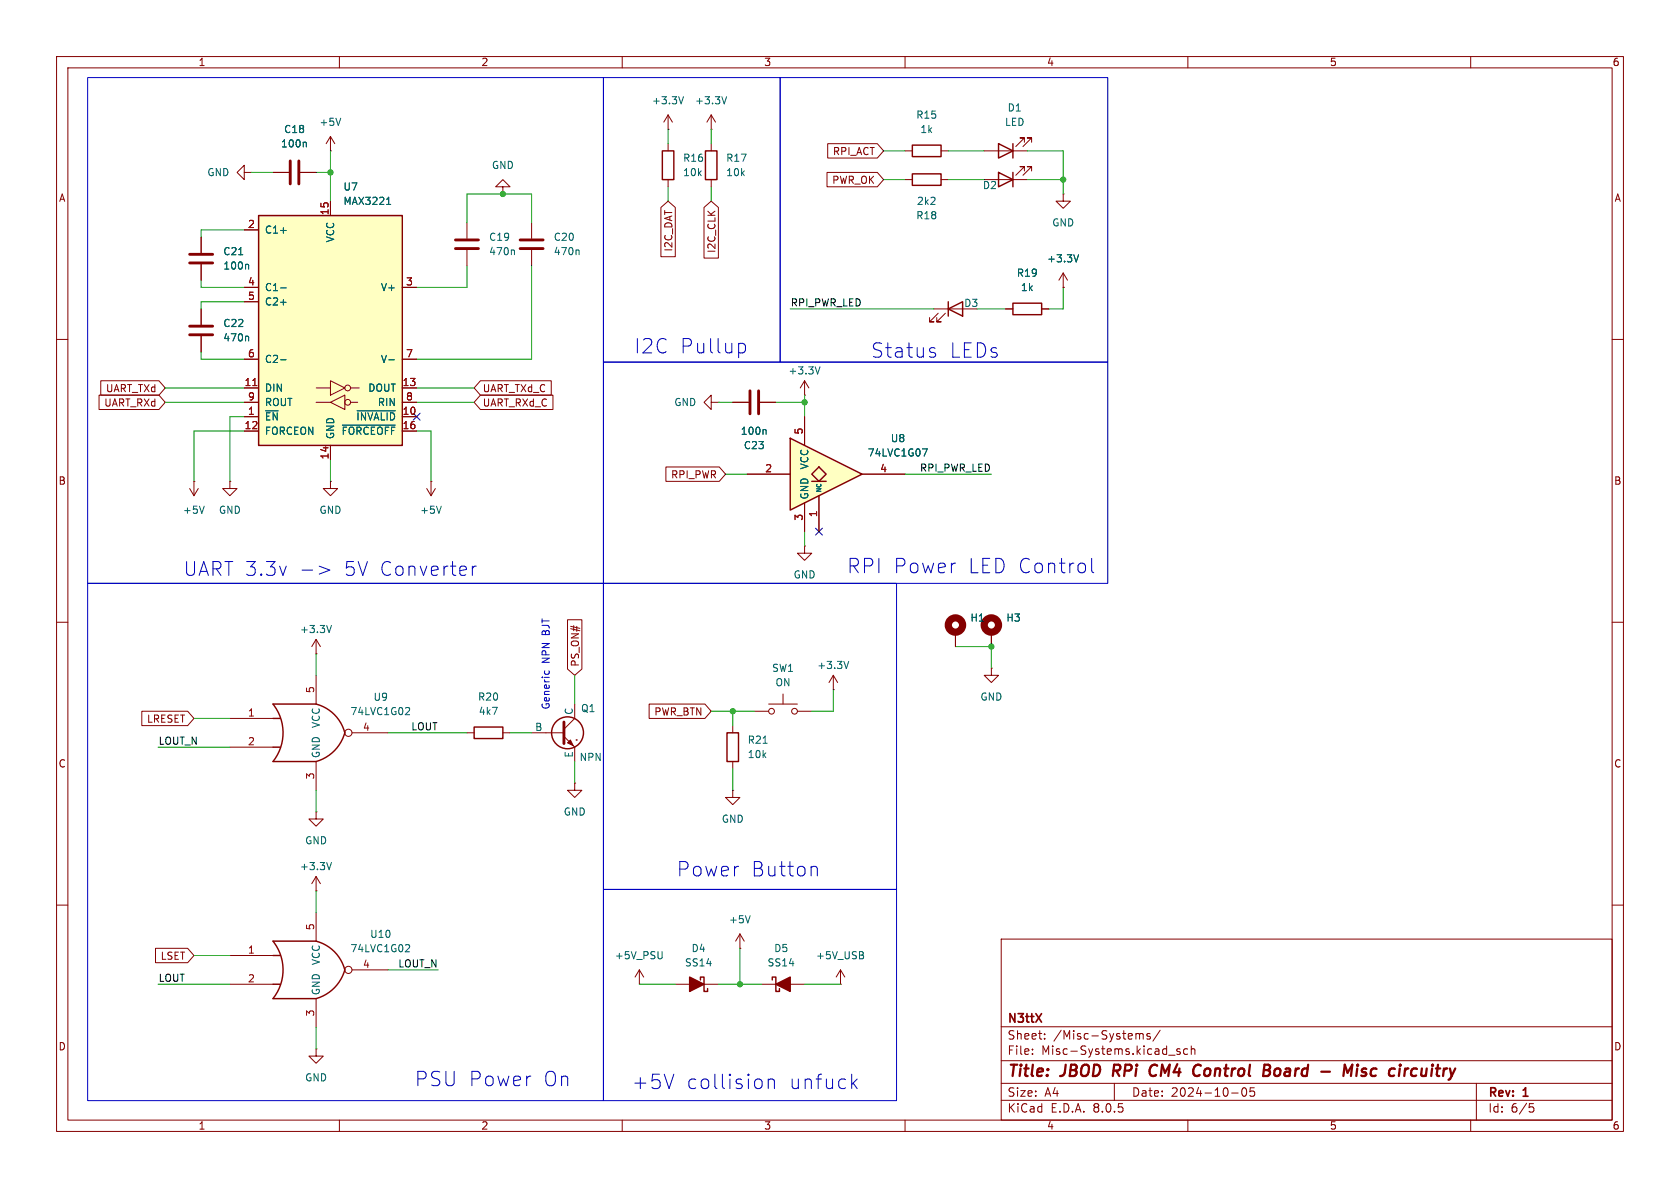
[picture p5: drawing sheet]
<svg xmlns="http://www.w3.org/2000/svg" width="297mm" height="210mm" viewBox="0 0 297 210" stroke-linecap="round" stroke-linejoin="round" font-family="sans-serif">
<g fill="none" stroke="#840000" stroke-width=".18">
<path d="M10 10h277v190h-277zM12 12h273v186h-273zM60 10v2M110 10v2M160 10v2M210 10v2M260 10v2M10 60h2M285 60h2M10 110h2M285 110h2M10 160h2"/>
<path d="M285 160h2M177 166h108v32h-108zM60 198v2M110 198v2M160 198v2M177 194.5h108M177 191.5h108M177 187.5h108M177 181.5h108M182.5 186.3v.1M182.5 185.5v.1M184.7 183.6v.1"/>
<path d="M184.7 182.8v.1M197 191.5v3M201 182.7l.4 .1 .1 .1M201.5 182.9l.2-.2 .3 .1 .1 .9M201.5 182.9v.8M203.3 182.8l-.3-.1-.3 .2 .1 .2 .5 .2v.3h-.6M205.1 182.1l-1.3 2M206.6 186.5h1.1M208.6 185.5l-.4-.1-.2 .2 .1 .2 .5 .2v.3h-.6M210 185.5l-.5-.1-.3 .3v.4l.2 .2h.6M210 198v2M210.6 185.5l.2-.1 .4 .1v.9"/>
<path d="M210.6 184.9v1.5M217.7 193.2h1.2M219.7 192.4l.2-.1a.81 .81 0 0 1 .6 .6 .81 .81 0 0 1-.3 .8l-.2 .1a.81 .81 0 0 1-.3-1.4zM221.7 192.3h-.7v.7l.2-.1h.5l.1 .3-.1 .5-.2 .1-.5-.1M260 198v2M261 191.5v6.5M270.4 195.1h.7M270.5 195.7h.4l.3 .3-.2 .5-.5 .1"/>
</g>
<g fill="none" stroke="#840000" stroke-width=".4">
<path d="M197 188.2l-.3 2M203.3 189.9a.68 .68 0 0 0 1 .2M204.2 188.2a.78 .78 0 0 0-.8 .5M211.7 188.2l.6 .2M212.1 190l-.4 .2M224.5 189.4v.4M224.5 188.4v.4l-.1 .2M226 188.9a.62 .62 0 0 0-.7 .4v.7l.3 .2h.3M237.5 190.2l.2-2 .5 1.4 .9-1.4-.3 2M239.9 188.9l-.1 1.3M240 188.2v.2M240 188.2l-.1 .1 .1 .1"/>
<path d="M240 188.2l.1 .1-.1 .1M241.6 189a.49 .49 0 0 0-.8 .3v.1l.5 .1 .2 .3-.1 .3-.2 .1-.6-.1M249.6 190.1l.2 .1 .6-.1M250.5 189a.66 .66 0 0 0-.9 .1"/>
</g>
<g fill="#ffffc2">
<path d="M48.3 174h1.2z"/>
<path d="M48.3 168.9h1.2z"/>
</g>
<path d="M48.3 176.5h7.6M48.3 166.4h7.6" fill="none" stroke="#ffffc2" stroke-width=".18"/>
<path d="M48.3 166.4h7.6a7.1 7.1 0 0 1 5.1 5.1 7.4 7.4 0 0 1-5.1 5h-7.6a8.1 8.1 0 0 0 0-10.1zM48.3 174h1.2M48.3 168.9h1.2" fill="none" stroke="#840000" stroke-width=".25"/>
<g fill="none" stroke="#840000" stroke-width=".18">
<path d="M40.6 168.9h7.7M40.6 174h7.7M55.9 161.3v5.1M55.9 176.5v5.1M62.2 171.5h6.4"/>
<circle cx="61.6" cy="171.4" r=".63"/>
</g>
<path d="M71.9 167h.4l.1 .3-.8 1h.8" fill="none" stroke="#006464" stroke-width=".18"/>
<g fill="#ffffc2">
<path d="M48.3 132.1h1.2z"/>
<path d="M48.3 127h1.2z"/>
</g>
<path d="M143.5 85.1h2.5M48.3 134.6h7.6M48.3 124.5h7.6" fill="none" stroke="#ffffc2" stroke-width=".18"/>
<path d="M48.3 124.5h7.6a7.1 7.1 0 0 1 5.1 5 7.4 7.4 0 0 1-5.1 5.1h-7.6a8.1 8.1 0 0 0 0-10.1zM48.3 132.1h1.2M48.3 127h1.2M83.8 128.5h5.1v2.1h-5.1z" fill="none" stroke="#840000" stroke-width=".25"/>
<g fill="none" stroke="#840000" stroke-width=".18">
<path d="M125.7 71.1v-1.2l-1.2 1.2 1.2 1.3v-1.3h1.3M127 71.1h.1M33.5 86.4l.8 1.2M34.3 85.1h.1M34.3 85.1v2.5M35.1 86.4l-.8 1.2M40.6 85.1v1.3h1.3l-1.3 1.2-1.2-1.2h1.2M40.6 85.1h.1M58.4 85.1v1.3h1.3l-1.3 1.2-1.3-1.2h1.3M58.4 85.1h.1M75.4 86.4l.8 1.2M76.2 85.1h.1"/>
<path d="M76.2 85.1v2.5M77 86.4l-.8 1.2M142.2 96.5v1.3h1.3l-1.3 1.3-1.2-1.3h1.2M142.2 96.5h.1M55.9 119.4v5.1M40.6 127h7.7M40.6 132.1h7.7M55.9 134.6v5.1M62.2 129.5h6.4M82.5 129.5h1.3M88.9 129.5h1.3M55.9 143.5v1.3h1.2l-1.2 1.3-1.3-1.3h1.3"/>
<path d="M55.9 143.5h.1M55.9 157.5h.1M55.9 154.9v2.6M55.9 154.9l-.8 1.3M55.9 154.9l.7 1.3M55.9 185.4v1.3h1.2l-1.2 1.3-1.3-1.3h1.3M55.9 185.4h.1"/>
<circle cx="61.6" cy="129.5" r=".63"/>
</g>
<path d="M36.1 89.5l-.4 1.2M78 89.5l-.4 1.2M71.9 125.1h.4l.1 .3-.8 .9h.8M58.6 152.5l-.4 1.2" fill="none" stroke="#006464" stroke-width=".18"/>
<g fill="#ffffc2">
<path d="M139.7 77.5l12.7 6.3-12.7 6.4z"/>
<path d="M143.5 83.8l1.3-1.2 1.2 1.2-1.2 1.3z"/>
</g>
<g fill="none" stroke="#840000" stroke-width=".25">
<path d="M117.1 26.7h2v5.1h-2zM124.7 26.7h2v5.1h-2zM161.3 30.7h5.1v2.1h-5.1zM161.3 25.7h5.1v2h-5.1zM176.5 25.4l2.6 1.3-2.6 1.2zM176.5 30.5l2.6 1.3-2.6 1.2zM179.1 25.4v2.5M179.1 30.5v2.5M167.6 54.6l2.6-1.3v2.6zM167.6 53.3v2.6M179.1 53.6h5v2h-5zM139.7 77.5l12.7 6.3-12.7 6.4z"/>
<path d="M143.5 83.8l1.3-1.2 1.2 1.2-1.2 1.3zM143.5 85.1h2.5M128.5 129.5h2.1v5.1h-2.1z"/>
<circle cx="100.3" cy="129.5" r="2.82"/>
</g>
<g fill="none" stroke="#840000" stroke-width=".18">
<path d="M82.5 39.4v2.8M118.1 22.9h.1M118.1 20.3l-.8 1.3M118.1 20.3v2.6M118.1 25.4v1.3M118.1 31.8v1.2M118.1 20.3l.8 1.3M125.7 22.9h.1M125.7 20.3v2.6M125.7 25.4v1.3M125.7 31.8v1.2M125.7 20.3l-.7 1.3"/>
<path d="M125.7 20.3l.8 1.3M160 31.8h1.3M160 26.7h1.3M166.4 31.8h1.2M166.4 26.7h1.2M174 31.8h7.6M174 26.7h7.6M181.1 25.1v-.7h-.8h.8l-1.5 1.5M181.1 30.2v-.7h-.8h.8l-1.5 1.5M182.4 25.1v-.7h-.8h.8l-1.6 1.5M182.4 30.2v-.7h-.8h.8l-1.6 1.5M188 34.3v1.3h1.2l-1.2 1.2-1.3-1.2h1.3"/>
<path d="M188 34.3h.1M35.6 41.9v2.8M35.6 46.7v2.8M35.6 54.6v2.8M35.6 59.4v2.8M82.5 44.2v2.8M165.1 54.6h5.1M165.9 55.4l-1.6 1.5h.8h-.8v-.8M167.1 55.4l-1.5 1.5h.8h-.8v-.8M177.8 54.6h1.3M184.1 54.6h1.3M188 50.8h.1"/>
<path d="M188 48.3l-.8 1.2M188 48.3v2.5M188 48.3l.7 1.2M129.5 71.1h2.8M134.4 71.1h2.8M142.2 69.9h.1M142.2 67.3v2.6M142.2 73.7v5M142.2 67.3l-.7 1.3M142.2 67.3l.8 1.3M132.1 83.8h7.6M142.2 88.9v5.1"/>
<path d="M144.8 87.6v6.4M152.4 83.8h7.6M55.9 115.6h.1M55.9 113l-.8 1.3M55.9 113v2.6M55.9 113l.7 1.3M168.9 111.8v2.5M175.3 118.1v1.3h1.2l-1.2 1.3-1.3-1.3h1.3M175.3 118.1h.1M175.3 111.8v2.5M94 129.5h5.7M99.7 130.2l1.9 1.9v2.5"/>
<path d="M101.6 138.4v1.3h1.3l-1.3 1.3-1.3-1.3h1.3M101.6 138.4h.1M101.6 124.5v2.5l-1.9 1.9M101.9 130.8h.1M129.5 128.3v1.2M129.5 134.6v1.3"/>
</g>
<path d="M120.8 17.1l-.4 1.3M128.5 17.1l-.5 1.3M42.2 45h.7M43.8 59.4l.2 .2v.7M43.8 46.7l.2 .2v.7M90.8 44.2l.1 .2v.6M190.7 45l-.4 1.3M135.3 75.9l.1 .2v.7M145 64.8l-.5 1.3M163.1 79.4h.8l-.5 1.2M58.6 110.6l-.4 1.2M134.9 131.4h.7" fill="none" stroke="#006464" stroke-width=".18"/>
<g fill="none" stroke="#840000" stroke-width="1.3">
<circle cx="168.9" cy="110.5" r="1.27"/>
<circle cx="175.3" cy="110.5" r="1.27"/>
</g>
<path d="M33.5 57.7h4.1M33.5 59.2h4.1M33.5 45h4.1M33.5 46.5h4.1M80.5 42.4h4.1M80.5 43.9h4.1M132.6 69.1v4.1M134.1 69.1v4.1M99.7 127.6v3.8" fill="none" stroke="#840000" stroke-width=".51"/>
<path d="M100.3 131.3l.5-.5 .5 1z" fill="#840000" stroke="#840000" stroke-width=".18"/>
<path d="M45.7 38.1h25.4v40.6h-25.4z" fill="#ffffc2"/>
<path d="M45.7 38.1h25.4v40.6h-25.4zM123.8 173.2v-.5h.7v2.6h.6v-.5M136.5 173.2v-.5h.7v2.6h.6v-.5" fill="none" stroke="#840000" stroke-width=".25"/>
<g fill="none" stroke="#840000" stroke-width=".18">
<path d="M43.2 30.5v-1.3l-1.3 1.3 1.3 1.3v-1.3h1.2M44.4 30.5h.1M48.3 30.5h2.8M53.1 30.5h2.8M58.4 26.7h.1M58.4 24.1v2.6M58.4 35.6v2.5M58.4 24.1l-.7 1.3M58.4 24.1l.8 1.3M88.9 33h1.3l-1.3-1.2-1.3 1.2h1.3v1.3M88.9 34.3h.1M94 39.4v2.8"/>
<path d="M116.8 36.7l1.3-1.1 1.3 1.1v8.7h-2.6zM124.5 36.7l1.2-1.1 1.3 1.1v8.9h-2.5zM146.2 30.5h8.9l1.1 1.3-1.1 1.2h-8.9zM146.3 25.4h8.8l1.1 1.3-1.1 1.2h-8.8zM35.6 41.9v2.8M35.6 46.7v2.8M35.6 54.6v2.8M35.6 59.4v2.8M43.2 40.6h2.5M43.2 50.8h2.5M43.2 53.3h2.5M71.1 50.8h2.6"/>
<path d="M94 44.2v2.8M177.8 54.6h1.3M184.1 54.6h1.3M188 50.8h.1M17.5 69.8h10.6l1.1 1.3-1.1 1.3h-10.6zM17.8 67.3h10.3l1.1 1.3-1.1 1.3h-10.3zM43.2 73.7h2.5M43.2 68.6h2.5M43.2 76.2h2.5M43.2 63.5h2.5M43.2 71.1h2.5M55.9 71.1h2.5"/>
<path d="M55.9 68.6h2.5M58.4 71.1l2.6-1.2v2.5zM58.4 67.3l2.6 1.3-2.6 1.3zM58.4 78.7v2.6M62 71.1h1.2M62 68.6h1.5M71.1 73.7h2.6M71.1 68.6h2.6M71.1 76.2h2.6M71.1 63.5h2.6M71.1 71.1h2.6M84.9 67.3h12.6v2.6h-12.6l-1.1-1.3z"/>
<path d="M84.9 69.8h12.9v2.6h-12.9l-1.1-1.3zM129.5 71.1h2.8M134.4 71.1h2.8M142.2 73.7v5M117.7 82.5h9.5l1.1 1.3-1.1 1.3h-9.5zM132.1 83.8h7.6M142.2 88.9v5.1M144.8 87.6v6.4M152.4 83.8h7.6M100.3 109.6h2.6v8.7l-1.3 1.1-1.3-1.1zM147.3 119.4l-.7 1.3M147.3 119.4v2.5"/>
<path d="M147.3 119.4l.8 1.3M168.9 111.8v2.5M175.3 111.8v2.5M25.1 125.7h8.1l1.1 1.3-1.1 1.3h-8.1zM114.8 124.5h9.8l1.1 1.2-1.1 1.3h-9.8zM129.5 139.7v1.3h1.3l-1.3 1.2-1.2-1.2h1.2M129.5 139.7h.1M133.3 125.7h2.6M135.9 124.5h5.1M138.4 122.7v1.8M141 125.7h2.5M147.3 121.9h.1"/>
<path d="M27.5 167.6h5.7l1.1 1.3-1.1 1.3h-5.7zM113 174h.1M113 171.5l-.7 1.2M113 171.5v2.5M113 171.5l.8 1.2M119.4 174h7.6M130.8 167.6h.1M130.8 165.1l-.8 1.3M130.8 165.1v2.5M130.8 165.1l.8 1.3M134.6 174h7.6M148.6 174h.1"/>
<path d="M148.6 171.5l-.8 1.2M148.6 171.5v2.5M148.6 171.5l.8 1.2"/>
<circle cx="61.5" cy="68.6" r=".51"/>
<circle cx="61.5" cy="71.1" r=".51"/>
<circle cx="136.4" cy="125.7" r=".51"/>
<circle cx="140.5" cy="125.7" r=".51"/>
</g>
<g fill="none" stroke="#006464" stroke-width=".18">
<path d="M54 25.1l.2 .2v.7M60.2 20.9l-.4 1.3M68.3 36.1h.8M68.6 35.1l.1-.2v1.2M42.2 45h.7M43.8 46.7l.2 .2v.7M43.8 59.4l.2 .2v.7M49.6 40.7h1M49.6 50.9h1M49.6 53.4h1M102.2 44.2l.2 .2v.6M190.7 45l-.4 1.3"/>
<path d="M49.6 63.6h1M60.5 75.2h9.4M63.1 72.6h6.8M68.7 63.6h1M135.3 75.9l.1 .2v.7M163.1 79.4h.8l-.5 1.2M150 116.9l-.4 1.3M117.1 168.2v1l-.3 .3M132.6 161.9l-.4 1.2M152.4 168.8l.3 .3-.1 .3-.2 .1M152.5 168.3l.1 .2-.1 .3"/>
</g>
<path d="M44.7 68.2h.7" fill="none" stroke="#a90000" stroke-width=".18"/>
<g fill="#840000" stroke="#840000" stroke-width=".25">
<path d="M121.9 172.7l2.6 1.3-2.6 1.3z"/>
<path d="M137.2 174l2.5-1.3v2.6z"/>
</g>
<path d="M51.3 28.4v4.1M52.8 28.4v4.1M91.9 42.4h4.1M91.9 43.9h4.1" fill="none" stroke="#840000" stroke-width=".51"/>
<g fill="none" stroke="#0000c2" stroke-width=".18">
<path d="M15.5 13.7h91.2v89.4h-91.2zM106.7 13.7h31.2v50.3h-31.2zM137.9 13.7h57.9v50.3h-57.9zM106.7 64h89.1v39.1h-89.1zM130.8 60.7h.5l.5 .5v.7l-.1 .2-.4 .3h-.5M165.1 62.3l.3 .4-.1 .3-.2 .1M165.1 61.5l.2 .1M193 98.7v2.2l.4 .3M15.5 103.1h91.2v91.5h-91.2zM53.4 100.8h1.9M56.4 100.1l1.9 .7-1.9 .7M83.5 100.1v1.6"/>
<path d="M84.2 100.1a.63 .63 0 0 0-.7 .4M96.3 118.6v.4M97 118.6l.1 .4M106.7 103.1h51.8v54.1h-51.8zM106.7 157.2h51.8v37.4h-51.8zM143.8 153.1l.6 .2 .1 .2v1.3M135.8 190.7v1.7M135.8 191a.63 .63 0 0 1 1.1 .1v1.3M150.8 191.5l.7 .9M151.5 190.7l-.9 1"/>
</g>
<g fill="none" stroke="#009600" stroke-width=".18">
<path d="M44.4 30.5h3.9M55.9 30.5h2.5M58.4 26.7v8.9M82.5 39.4v-5.1h11.5v5.1M118.1 22.9v2.5M118.1 33v2.6M125.7 22.9v2.5M125.7 33v2.6M156.2 26.7h3.8M156.2 31.8h3.8M167.6 26.7h6.4M167.6 31.8h6.4"/>
<path d="M181.6 26.7h6.4v7.6M181.6 31.8h6.4M35.6 49.5v1.3h7.6M43.2 53.3h-7.6v1.3M43.2 40.6h-7.6v1.3M82.5 47v3.8h-8.8M94 47v16.5h-20.3M139.7 54.6h25.4M172.7 54.6h5.1M188 50.8v3.8h-2.6M29.2 71.1h14M29.2 68.6h14"/>
<path d="M35.6 62.2v1.3h7.6M43.2 76.2h-8.9v8.9M43.2 73.7h-2.6v11.4M73.7 76.2h2.5v8.9M73.7 71.1h10.1M73.7 68.6h10.1M127 71.1h2.5M137.2 71.1h5M142.2 69.9v3.8M58.4 81.3v3.8M128.3 83.8h3.8M142.2 94v2.5"/>
<path d="M160 83.8h15.3M55.9 115.6v3.8M101.6 119.4v5.1M168.9 114.3h6.4v3.8M27.9 132.1h12.7M34.3 127h6.3M55.9 139.7v3.8M68.6 129.5h13.9M90.2 129.5h3.8M101.6 134.6v3.8M125.7 125.7h7.6M129.5 125.7v2.6"/>
<path d="M129.5 135.9v3.8M147.3 121.9v3.8h-3.8M55.9 157.5v3.8M27.9 174h12.7M34.3 168.9h6.3M68.6 171.5h8.9M113 174h6.4M127 174h7.6M130.8 167.6v6.4M142.2 174h6.4M55.9 181.6v3.8"/>
</g>
<path d="M73.1 73.1l1.2 1.2M74.3 73.1l-1.2 1.2M144.2 93.4l1.2 1.2M145.4 93.4l-1.2 1.2" fill="none" stroke="#000084" stroke-width=".18"/>
<g fill="#009600" stroke="#009600" stroke-width=".18">
<circle cx="130.8" cy="174" r=".46"/>
<circle cx="129.5" cy="125.7" r=".46"/>
<circle cx="88.9" cy="34.3" r=".46"/>
<circle cx="175.3" cy="114.3" r=".46"/>
<circle cx="142.2" cy="71.1" r=".46"/>
<circle cx="188" cy="31.8" r=".46"/>
<circle cx="58.4" cy="30.5" r=".46"/>
</g>
<g font-size="3.5" fill="#0000c2">
<text x="112.1" y="62.7">I2C</text>
<text x="120.2" y="62.7">Pullup</text>
<text x="153.9" y="63.5">Status</text>
<text x="167.8" y="63.5">LEDs</text>
<text x="149.7" y="101.6">RPI Power</text>
<text x="171" y="101.6">LED Control</text>
<text x="119.6" y="155.2">Power</text>
<text x="132.7" y="155.2">Button</text>
<text x="73.3" y="192.3">PSU Power</text>
<text x="95.9" y="192.3">On</text>
<text x="111.7" y="192.8">+5V</text>
<text x="121.3" y="192.8">collision</text>
<text x="139.4" y="192.8">unfuck</text>
</g>
<g font-size="3.4" fill="#0000c2">
<text x="32.4" y="102">UART 3.3v</text>
<text x="60.7" y="102">5V Converter</text>
</g>
<g font-size="2.8" fill="#840000">
<text x="178" y="190.9">Title:</text>
<text x="187.7" y="190.9">JBOD</text>
<text x="197.6" y="190.9">RPi</text>
<text x="204.9" y="190.9">CM4</text>
<text x="213.4" y="190.9">Control</text>
<text x="226.6" y="190.9">Board</text>
<text x="242.4" y="190.9">Misc</text>
<text x="251.3" y="190.9">circuitry</text>
</g>
<g font-size="2.1" fill="#840000">
<text x="178" y="184">Sheet:</text>
<text x="178" y="181.2">N3ttX</text>
<text x="186.2" y="184">/Misc-Systems/</text>
<text x="178" y="186.7">File:</text>
<text x="184.1" y="186.7">Misc-Systems.kicad_sch</text>
<text x="178" y="196.9">KiCad</text>
<text x="178" y="194.1">Size:</text>
<text x="184.7" y="194.1">A4</text>
<text x="185.7" y="196.9">E.D.A.</text>
<text x="193.3" y="196.9">8.0.5</text>
<text x="200" y="194.1">Date:</text>
<text x="207" y="194.1">2024-10-05</text>
<text x="263" y="194.3">Rev:</text>
<text x="263" y="196.9">Id:</text>
<text x="267.1" y="196.9">6/5</text>
<text x="269.4" y="194.3">1</text>
</g>
<g font-size="1.8" fill="#840000">
<text x="35" y="11.9">1</text>
<text x="85" y="11.9">2</text>
<text x="135" y="11.9">3</text>
<text x="185" y="11.9">4</text>
<text x="235" y="11.9">5</text>
<text x="285" y="11.9">6</text>
<text x="147.1" y="27.6">RPI_ACT</text>
<text x="10.3" y="35.9">A</text>
<text x="147" y="32.7">PWR_OK</text>
<text x="285.3" y="35.9">A</text>
<text x="119.1" y="44.6" transform="rotate(-90 119.1 44.6)">I2C_DAT</text>
<text x="126.7" y="44.8" transform="rotate(-90 126.7 44.8)">I2C_CLK</text>
<text x="18.6" y="69.5">UART_TXd</text>
<text x="85.2" y="69.5">UART_TXd_C</text>
<text x="18.3" y="72.1">UART_RXd</text>
<text x="85.2" y="72.1">UART_RXd_C</text>
<text x="10.3" y="85.9">B</text>
<text x="118.5" y="84.8">RPI_PWR</text>
<text x="285.3" y="85.9">B</text>
<text x="102.6" y="118" transform="rotate(-90 102.6 118)">PS_ON#</text>
<text x="25.9" y="128">LRESET</text>
<text x="115.6" y="126.7">PWR_BTN</text>
<text x="10.3" y="135.9">C</text>
<text x="285.3" y="135.9">C</text>
<text x="28.3" y="169.9">LSET</text>
<text x="10.3" y="185.9">D</text>
<text x="285.3" y="185.9">D</text>
<text x="35" y="199.9">1</text>
<text x="85" y="199.9">2</text>
<text x="135" y="199.9">3</text>
<text x="185" y="199.9">4</text>
<text x="235" y="199.9">5</text>
<text x="285" y="199.9">6</text>
</g>
<g font-size="1.8" fill="#006464">
<text x="50.1" y="23.7">C18</text>
<text x="56.4" y="22.5">+5V</text>
<text x="115.2" y="18.6">+3.3V</text>
<text x="122.8" y="18.6">+3.3V</text>
<text x="161.9" y="21.2">R15</text>
<text x="162.6" y="23.7">1k</text>
<text x="177.6" y="22.5">LED</text>
<text x="178" y="19.9">D1</text>
<text x="49.6" y="26.3">100n</text>
<text x="120.7" y="28.8">R16</text>
<text x="128.3" y="28.8">R17</text>
<text x="36.6" y="31.3">GND</text>
<text x="60.6" y="33.9">U7</text>
<text x="86.9" y="30.1">GND</text>
<text x="120.7" y="31.3">10k</text>
<text x="128.3" y="31.3">10k</text>
<text x="173.7" y="33.6">D2</text>
<text x="46.7" y="41.5">C1+</text>
<text x="60.6" y="36.4">MAX3221</text>
<text x="161.9" y="39">R18</text>
<text x="162" y="36.4">2k2</text>
<text x="185.9" y="40.2">GND</text>
<text x="39.4" y="47.9">100n</text>
<text x="39.4" y="45.3">C21</text>
<text x="59.3" y="42.9" transform="rotate(-90 59.3 42.9)">VCC</text>
<text x="86.4" y="45.3">470n</text>
<text x="86.4" y="42.8">C19</text>
<text x="97.8" y="45.3">470n</text>
<text x="97.8" y="42.8">C20</text>
<text x="185" y="46.6">+3.3V</text>
<text x="46.7" y="51.7">C1-</text>
<text x="67.2" y="51.7">V+</text>
<text x="179.7" y="49.1">R19</text>
<text x="180.4" y="51.7">1k</text>
<text x="39.4" y="58">C22</text>
<text x="46.7" y="54.2">C2+</text>
<text x="170.4" y="54.5">D3</text>
<text x="39.4" y="60.6">470n</text>
<text x="46.7" y="64.4">C2-</text>
<text x="67.2" y="64.4">V-</text>
<text x="46.7" y="69.4">DIN</text>
<text x="46.7" y="72">ROUT</text>
<text x="65" y="69.4">DOUT</text>
<text x="66.7" y="72">RIN</text>
<text x="119.1" y="72">GND</text>
<text x="139.3" y="66.4">+3.3V</text>
<text x="46.7" y="74.5">~{EN}</text>
<text x="46.7" y="77.1">FORCEON</text>
<text x="59.3" y="77.7" transform="rotate(-90 59.3 77.7)">GND</text>
<text x="60.3" y="77.1">~{FORCEOFF}</text>
<text x="62.9" y="74.5">~{INVALID}</text>
<text x="130.9" y="77.1">100n</text>
<text x="131.4" y="79.6">C23</text>
<text x="143.1" y="83.1" transform="rotate(-90 143.1 83.1)">VCC</text>
<text x="153.3" y="80.9">74LVC1G07</text>
<text x="157.4" y="78.4">U8</text>
<text x="143.1" y="88.4" transform="rotate(-90 143.1 88.4)">GND</text>
<text x="32.3" y="91">+5V</text>
<text x="38.6" y="91">GND</text>
<text x="56.4" y="91">GND</text>
<text x="74.2" y="91">+5V</text>
<text x="140.2" y="102.5">GND</text>
<text x="52.9" y="112.1">+3.3V</text>
<text x="171.5" y="110.1">H1</text>
<text x="177.8" y="110.1">H3</text>
<text x="136.4" y="119">SW1</text>
<text x="144.4" y="118.5">+3.3V</text>
<text x="65.9" y="124.1">U9</text>
<text x="84.4" y="124.1">R20</text>
<text x="137" y="121.5">ON</text>
<text x="173.2" y="124.1">GND</text>
<text x="56.7" y="128.8" transform="rotate(-90 56.7 128.8)">VCC</text>
<text x="61.9" y="126.6">74LVC1G02</text>
<text x="84.5" y="126.6">4k7</text>
<text x="94.5" y="129.3">B</text>
<text x="101.3" y="126.5" transform="rotate(-90 101.3 126.5)">C</text>
<text x="102.6" y="126.1">Q1</text>
<text x="132.1" y="131.7">R21</text>
<text x="56.7" y="134.1" transform="rotate(-90 56.7 134.1)">GND</text>
<text x="101.3" y="134" transform="rotate(-90 101.3 134)">E</text>
<text x="102.4" y="134.7">NPN</text>
<text x="132.1" y="134.2">10k</text>
<text x="53.8" y="149.5">GND</text>
<text x="99.6" y="144.4">GND</text>
<text x="127.5" y="145.6">GND</text>
<text x="52.9" y="154">+3.3V</text>
<text x="65.3" y="166">U10</text>
<text x="128.8" y="163.4">+5V</text>
<text x="56.7" y="170.7" transform="rotate(-90 56.7 170.7)">VCC</text>
<text x="61.9" y="168.5">74LVC1G02</text>
<text x="108.6" y="169.8">+5V_PSU</text>
<text x="121" y="171">SS14</text>
<text x="122.2" y="168.5">D4</text>
<text x="135.6" y="171">SS14</text>
<text x="136.8" y="168.5">D5</text>
<text x="144.2" y="169.8">+5V_USB</text>
<text x="56.7" y="176" transform="rotate(-90 56.7 176)">GND</text>
<text x="53.8" y="191.4">GND</text>
</g>
<g font-size="1.8" fill="#a90000">
<text x="43.7" y="40.4">2</text>
<text x="58.2" y="38.1" transform="rotate(-90 58.2 38.1)">15</text>
<text x="43.7" y="50.5">4</text>
<text x="43.7" y="53.1">5</text>
<text x="71.7" y="50.5">3</text>
<text x="43.7" y="63.2">6</text>
<text x="71.7" y="63.2">7</text>
<text x="43.1" y="68.3">11</text>
<text x="43.7" y="70.9">9</text>
<text x="71.1" y="68.3">13</text>
<text x="71.7" y="70.9">8</text>
<text x="43.1" y="75.9">12</text>
<text x="43.7" y="73.4">1</text>
<text x="71.1" y="73.4">10</text>
<text x="71.1" y="75.9">16</text>
<text x="142" y="76.9" transform="rotate(-90 142 76.9)">5</text>
<text x="58.2" y="81.3" transform="rotate(-90 58.2 81.3)">14</text>
<text x="135.2" y="83.6">2</text>
<text x="155.5" y="83.6">4</text>
<text x="142" y="92.1" transform="rotate(-90 142 92.1)">3</text>
<text x="144.5" y="91.5" transform="rotate(-90 144.5 91.5)">1</text>
<text x="55.6" y="122.6" transform="rotate(-90 55.6 122.6)">5</text>
<text x="43.7" y="126.7">1</text>
<text x="43.7" y="131.8">2</text>
<text x="64.1" y="129.3">4</text>
<text x="55.6" y="137.9" transform="rotate(-90 55.6 137.9)">3</text>
<text x="55.6" y="164.5" transform="rotate(-90 55.6 164.5)">5</text>
<text x="43.7" y="168.7">1</text>
<text x="43.7" y="173.7">2</text>
<text x="64.1" y="171.2">4</text>
<text x="55.6" y="179.8" transform="rotate(-90 55.6 179.8)">3</text>
</g>
<g font-size="1.8" fill="#0f0f0f">
<text x="139.7" y="54.3">RPI_PWR_LED</text>
<text x="162.5" y="83.5">RPI_PWR_LED</text>
<text x="27.9" y="131.7">LOUT_N</text>
<text x="72.6" y="129.2">LOUT</text>
<text x="27.9" y="173.6">LOUT</text>
<text x="70.3" y="171.1">LOUT_N</text>
</g>
<g font-size="1.8" fill="#0000c2">
<text x="97.4" y="112.2" transform="rotate(-90 97.4 112.2)">BJT</text>
<text x="97.4" y="117.3" transform="rotate(-90 97.4 117.3)">NPN</text>
<text x="97.4" y="125.5" transform="rotate(-90 97.4 125.5)">Generic</text>
</g>
<text font-size="1.1" fill="#006464" x="145.4" y="87.1" transform="rotate(-90 145.4 87.1)">NC</text>
</svg>
